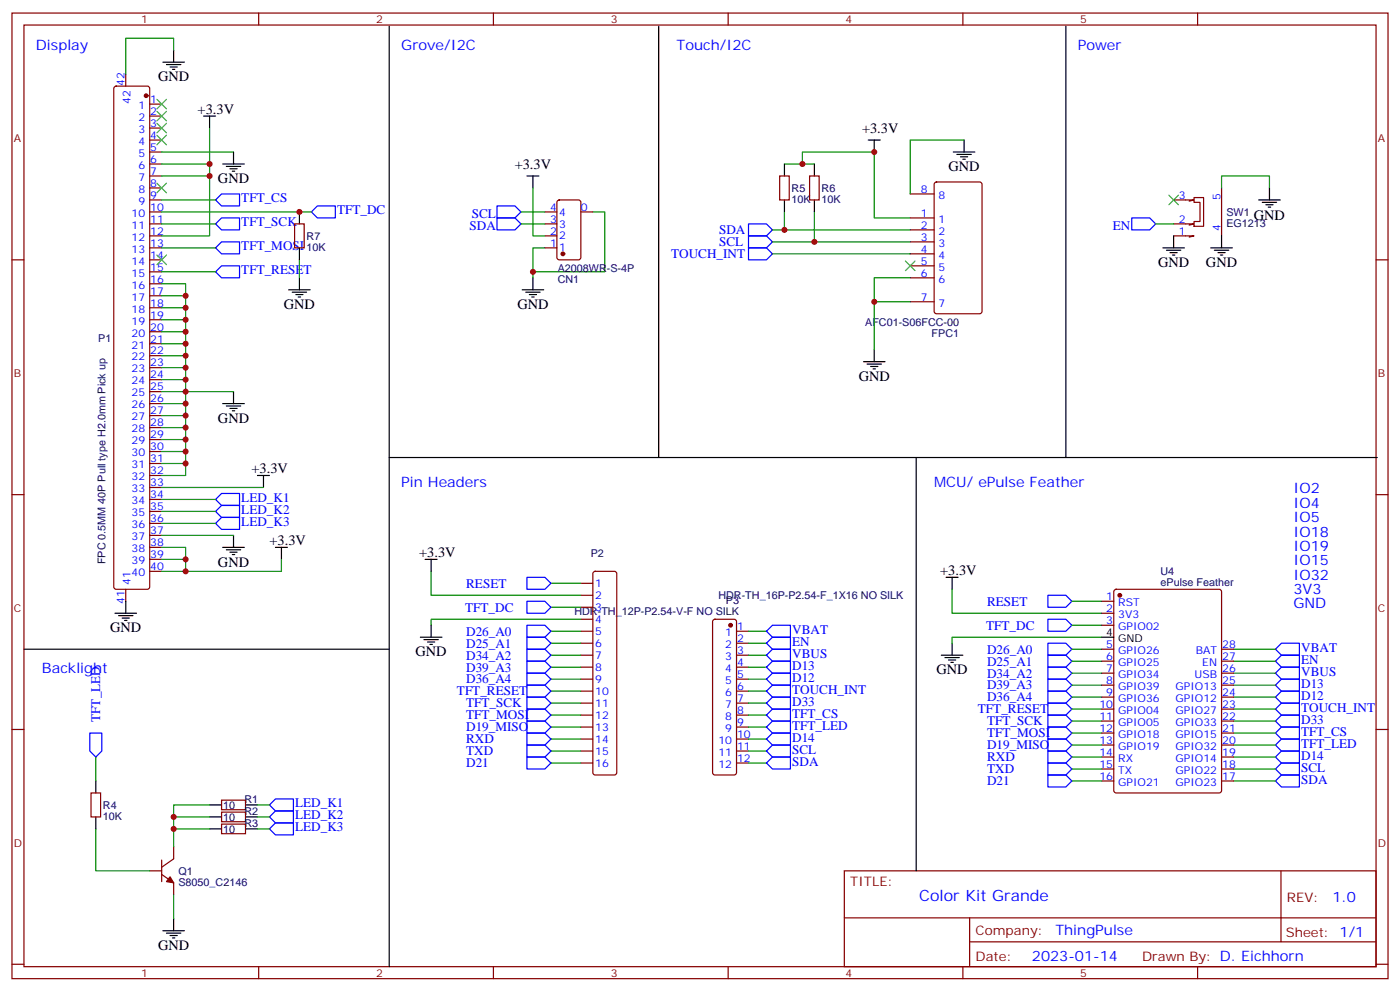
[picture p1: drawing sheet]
<svg xmlns="http://www.w3.org/2000/svg" width="412mm" height="292mm" viewBox="0 0 412 292" stroke-linecap="round" stroke-linejoin="round" font-family="sans-serif">
<g fill="none" stroke="#870000" stroke-width=".35">
<path d="M3.5 3.8h405.4v284.4h-405.4zM7.1 7.4h398.2v277.3h-398.2zM76.2 3.8v3.6M145.3 3.8v3.6M214.5 3.8v3.6M283.6 3.8v3.6M352.8 3.8v3.6M33.7 25.6l.5-.2h9.2l.5 .2 .2 .5v146.7l-.2 .5-.5 .2h-9.2l-.5-.2-.2-.5v-146.7zM37 21.8v3.6M44.1 30.7h3.5M44.1 34.2h3.5M44.1 37.7h3.5"/>
<path d="M44.1 41.2h3.5M44.1 44.8h3.5M44.1 48.3h3.5M44.1 51.8h3.5M44.1 55.4h3.5M44.1 58.9h3.5M164.3 59.1l.4-.2h5.7l.6 .4 .1 16.5-.5 .7h-5.9l-.6-.4-.1-16.5zM229.7 51.8h2.8v7.1h-2.8zM238.5 51.8h2.8v7.1h-2.8zM268.1 57.1h7.1M275.4 53.8l.5-.2h12.7l.6 .4 .1 37.7-.5 .6-12.9 .1-.7-.5v-37.6zM345.7 58.9h6l-1.4 .3"/>
<path d="M351.7 58.2h2.8v8.4h-2.8v-1.4h1.8v-5.6h-1.8zM359.8 55.4v14.1M3.5 76.5h3.6M44.1 76.5h3.5M44.1 62.4h3.5M44.1 65.9h3.5M44.1 69.5h3.5M44.1 73h3.5M86.8 65.9h2.8v7.1h-2.8zM160.5 62.4h3.5M160.5 65.9h3.5M160.5 69.5h3.5"/>
<path d="M160.5 73h3.5M171.1 62.4h3.5M268.1 64.2h7.1M268.1 67.7h7.1M268.1 71.2h7.1M268.1 74.8h7.1M268.1 78.3h7.1M345.7 69.5h6l-1.4 .3M345.7 65.9h6l-1.4 .4M405.3 76.5h3.6M44.1 80h3.5M44.1 83.6h3.5"/>
<path d="M44.1 87.1h3.5M44.1 90.6h3.5M44.1 94.2h3.5M44.1 97.7h3.5M268.1 81.8h7.1M268.1 88.9h7.1M44.1 101.2h3.5M44.1 104.7h3.5M44.1 108.3h3.5M44.1 111.8h3.5M44.1 115.3h3.5M44.1 118.9h3.5"/>
<path d="M44.1 122.4h3.5M44.1 125.9h3.5M44.1 129.4h3.5M44.1 133h3.5M44.1 136.5h3.5M3.5 145.7h3.6M44.1 140h3.5M44.1 143.5h3.5M44.1 147.1h3.5M44.1 150.6h3.5M44.1 154.1h3.5M44.1 157.7h3.5"/>
<path d="M405.3 145.7h3.6M37 173.5v3.6M44.1 161.2h3.5M44.1 164.7h3.5M44.1 168.2h3.5M171.1 171.8h3.5M171.1 175.3h3.5M171.1 178.8h3.5M174.9 168.4l.4-.2h5.7l.5 .2 .2 .5v58.6l-.3 .5-.4 .2h-5.7l-.5-.2-.2-.5v-58.6zM324.6 177.1h3.5M328.3 173.7l.5-.2h30.3l.7 .5v58.8l-.4 .6-30.6 .1-.7-.5v-58.8zM171.1 185.9h3.5"/>
<path d="M171.1 189.4h3.5M171.1 192.9h3.5M171.1 196.5h3.5M171.1 200h3.5M171.1 182.4h3.5M210.1 182.6l.5-.2h5.7l.5 .2 .2 .5v44.4l-.3 .5-.4 .2h-5.7l-.5-.2-.2-.5v-44.4zM217 185.9h3.5M217 189.4h3.5M217 192.9h3.5M217 196.5h3.5M217 200h3.5M324.6 180.6h3.5"/>
<path d="M324.6 184.1h3.5M324.6 191.2h3.5M324.6 194.7h3.5M324.6 198.2h3.5M359.8 191.2h3.6M359.8 194.7h3.6M359.8 198.2h3.6M3.5 214.8h3.6M171.1 203.5h3.5M171.1 207h3.5M171.1 210.6h3.5M171.1 214.1h3.5"/>
<path d="M171.1 217.6h3.5M217 203.5h3.5M217 207h3.5M217 210.6h3.5M217 214.1h3.5M217 217.6h3.5M324.6 201.8h3.5M324.6 205.3h3.5M324.6 208.8h3.5M324.6 212.3h3.5M324.6 215.9h3.5M324.6 219.4h3.5"/>
<path d="M359.8 201.8h3.6M359.8 205.3h3.6M359.8 208.8h3.6M359.8 212.3h3.6M359.8 215.9h3.6M359.8 219.4h3.6M405.3 214.8h3.6M26.8 233.5h2.8v7.1h-2.8zM65.3 235.6h7v2.8h-7zM65.3 239.1h7v2.9h-7zM171.1 221.2h3.5M171.1 224.7h3.5"/>
<path d="M217 221.2h3.5M217 224.7h3.5M324.6 222.9h3.5M324.6 226.4h3.5M324.6 230h3.5M359.8 222.9h3.6M359.8 226.4h3.6M359.8 230h3.6M44.1 256.4h3.5M47.6 257.5l3.6 2.5v3.5M47.6 253.3v6.3M51.2 249.4v3.5l-3.6 2.5"/>
<path d="M65.3 242.7h7v2.8h-7zM248.7 256.4h156.6v28.3h-156.6zM377.3 256.5v20.8M248.7 270.3h156.5M285.6 277.3h119.6M285.6 270.3v14.1M3.5 284h3.6M76.2 284.7v3.5M145.3 284.7v3.5M214.5 284.7v3.5M283.6 284.7v3.5M352.8 284.7v3.5"/>
<path d="M405.3 284h3.6"/>
</g>
<g fill="#870000" stroke="#870000" stroke-width=".35">
<path d="M50.1 258.2l1.1 1.8-2.2-.4z"/>
<circle cx="43" cy="28.2" r=".53"/>
<circle cx="215.2" cy="184.1" r=".53"/>
<circle cx="329.8" cy="175.3" r=".53"/>
<circle cx="165.8" cy="74.8" r=".53"/>
</g>
<g fill="none" stroke="#000" stroke-width=".35">
<path d="M48 18.3h6.3M49 19h4.3M50.1 19.7h2.1M51.2 14.8v3.5M114.7 7.7v277M194 7.7v127M314 7.7v127M50.8 20.4h.7M60 34.2h3.5M61.7 34.2v3.5M65.6 48.3h6.4M66.7 49h4.2"/>
<path d="M67.7 49.7h2.1M68.4 50.4h.7M68.8 44.8v3.5M155.2 51.8h3.5M157 51.8v3.6M231.1 48.3v3.5M231.1 58.9v3.5M239.9 48.3v3.5M239.9 58.9v3.5M255.8 41.2h3.5M257.5 41.2v3.6M280.8 44.8h6.4"/>
<path d="M281.9 45.5h4.2M282.9 46.2h2.1M283.6 46.9h.7M284 41.2v3.6M370.8 58.9h6.3M371.8 59.6h4.3M373.9 55.4v3.5M88.2 62.4v3.5M88.2 73v3.5M342.5 73h6.4M343.6 73.7h4.2M344.7 74.4h2.1"/>
<path d="M345.4 75.1h.7M345.7 69.5v3.5M356.7 73h6.3M357.7 73.7h4.2M358.8 74.4h2.1M359.5 75.1h.7M359.8 69.5v3.5M372.9 60.3h2.1M373.6 61h.7M85 85.3h6.4M86.1 86h4.2M87.1 86.7h2.2"/>
<path d="M87.8 87.5h.7M88.2 81.8v3.5M153.8 85.3h6.4M154.9 86h4.2M155.9 86.7h2.1M156.6 87.5h.7M157 81.8v3.5M65.6 118.9h6.4M66.7 119.6h4.2M68.8 115.3v3.6M254.4 106.5h6.3M255.4 107.2h4.2"/>
<path d="M256.5 107.9h2.1M257.2 108.6h.7M257.5 103v3.5M67.7 120.3h2.1M68.4 121h.7M114.7 134.7h291M269.9 134.7v121.7M68.8 157.7v3.5M75.8 140h3.6M77.6 140v3.5M37 177.1v3.5M65.6 161.2h6.4"/>
<path d="M66.7 161.9h4.2M67.7 162.6h2.1M68.4 163.3h.7M81.1 161.2h3.6M82.9 161.2v3.5M125.2 164.7h3.6M127 164.7v3.5M278.7 170h3.5M280.5 170v3.5M7.1 191.2h107.6M33.9 180.6h6.3M34.9 181.3h4.3"/>
<path d="M36 182h2.1M36.7 182.7h.7M123.8 187.6h6.4M124.9 188.3h4.2M125.9 189.1h2.2M126.6 189.8h.8M127 184.1v3.5M277.3 192.9h6.3M278.3 193.6h4.3M279.4 194.3h2.1M280.1 195.1h.7M280.5 189.4v3.5"/>
<path d="M324.6 187.6h3.5M28.2 230v3.5M61.7 237h3.6M72.3 237h3.5M28.2 240.6v3.5M61.7 240.6h3.6M61.7 244.1h3.6M72.3 240.6h3.5M72.3 244.1h3.5M48 274.1h6.3M49 274.8h4.3M50.1 275.5h2.1"/>
<path d="M50.8 276.2h.7M51.2 270.5v3.6"/>
</g>
<g fill="none" stroke="#008700" stroke-width=".35">
<path d="M51.2 14.8v-3.5h-14.2v10.5M61.7 37.7v10.6h-14.1M47.6 44.8h21.2M47.6 58.9h15.9M61.7 48.3v3.5h-14.1M61.7 51.8v17.7h-14.1M157 55.4v14.1h3.5M231.1 48.3h8.8M236.4 48.3v-3.5h21.1v19.4h10.6M284 41.2h-15.9v15.9M359.8 55.4v-3.6h14.1v3.6M47.6 62.4h44.1"/>
<path d="M47.6 65.9h15.9M47.6 73h15.9M88.2 76.5v5.3M153.5 62.4h7M153.5 65.9h7M160.5 73h-3.5v8.8M174.6 62.4h3.6v17.6h-21.2M227.5 67.7h40.6M227.5 71.2h40.6M227.5 74.8h40.6M231.1 62.4v5.3M239.9 62.4v8.8"/>
<path d="M340.4 65.9h5.3M47.6 83.6h7.1v56.4h-7.1M47.6 80h15.9M47.6 87.1h7.1M47.6 90.6h7.1M47.6 94.2h7.1M47.6 97.7h7.1M257.5 88.9h10.6M268.1 81.8h-10.6v21.2M47.6 101.2h7.1M47.6 104.7h7.1M47.6 108.3h7.1"/>
<path d="M47.6 111.8h7.1M47.6 115.3h21.2M47.6 118.9h7.1M47.6 122.4h7.1M47.6 125.9h7.1M47.6 129.4h7.1M47.6 133h7.1M47.6 136.5h7.1M47.6 143.5h30M47.6 147.1h15.9M47.6 150.6h15.9M47.6 154.1h15.9"/>
<path d="M47.6 157.7h21.2M47.6 161.2h7.1v7h-7.1M47.6 164.7h7.1M82.9 164.7v3.5h-28.2M127 168.2v7.1h44.1M162.3 178.8h8.8M162.3 171.8h8.8M280.5 173.5v7.1h44.1M315.7 177.1h8.9M162.3 200h8.8M162.3 196.5h8.8M162.3 192.9h8.8"/>
<path d="M162.3 189.4h8.8M162.3 185.9h8.8M171.1 182.4h-44.1v1.7M220.5 200h5.3M220.5 196.5h5.3M220.5 192.9h5.3M220.5 189.4h5.3M220.5 185.9h5.3M315.7 191.2h8.9M315.7 194.7h8.9M315.7 198.2h8.9M315.7 184.1h8.9"/>
<path d="M324.6 187.6h-44.1v1.8M363.4 191.2h12.3M363.4 194.7h12.3M363.4 198.2h12.3M162.3 217.6h8.8M162.3 214.1h8.8M162.3 210.6h8.8M162.3 207h8.8M162.3 203.5h8.8M220.5 217.6h5.3M220.5 214.1h5.3M220.5 210.6h5.3"/>
<path d="M220.5 207h5.3M220.5 203.5h5.3M315.7 201.8h8.9M315.7 205.3h8.9M315.7 208.8h8.9M315.7 212.3h8.9M315.7 215.9h8.9M315.7 219.4h8.9M363.4 201.8h12.3M363.4 205.3h12.3M363.4 208.8h12.3M363.4 212.3h12.3"/>
<path d="M363.4 215.9h12.3M363.4 219.4h12.3M28.2 222.9v7.1M61.7 237h-10.5v12.4M75.8 237h3.6M162.3 224.7h8.8M162.3 221.2h8.8M220.5 224.7h5.3M220.5 221.2h5.3M315.7 222.9h8.9M315.7 226.4h8.9M315.7 230h8.9"/>
<path d="M363.4 222.9h12.3M363.4 226.4h12.3M363.4 230h12.3M28.2 244.1v12.3h15.9M51.2 240.6h10.5M51.2 244.1h10.5M75.8 240.6h3.6M75.8 244.1h3.6M51.2 263.5v7"/>
</g>
<g fill="none" stroke="#00f" stroke-width=".35">
<path d="M65.3 57.1h5.3v3.5h-5.3l-1.8-1.7zM63.5 65.9l1.8-1.7h5.3v3.5h-5.3zM63.5 73l1.8-1.8h5.3v3.6h-5.3zM91.7 62.4l1.8-1.8h5.3v3.6h-5.3zM146.4 60.6h5.3l1.8 1.8-1.8 1.8h-5.3zM146.4 64.2h5.3l1.8 1.7-1.8 1.8h-5.3zM220.5 65.9h5.3l1.7 1.8-1.7 1.8h-5.3zM220.5 69.5h5.3l1.7 1.7-1.7 1.8h-5.3zM220.5 73h5.3l1.7 1.8-1.7 1.7h-5.3zM333.4 64.2h5.3l1.7 1.7-1.7 1.8h-5.3zM63.5 80l1.8-1.7h5.3v3.5h-5.3zM63.5 147.1l1.8-1.8h5.3v3.5h-5.3z"/>
<path d="M63.5 150.6l1.8-1.8h5.3v3.6h-5.3zM63.5 154.1l1.8-1.7h5.3v3.5h-5.3zM155.2 177.1h5.3l1.8 1.7-1.8 1.8h-5.3zM155.2 170h5.3l1.8 1.8-1.8 1.7h-5.3zM308.7 175.3h5.3l1.7 1.8-1.7 1.7h-5.3zM155.2 184.1h5.3l1.8 1.8-1.8 1.7h-5.3zM155.2 187.6h5.3l1.8 1.8-1.8 1.8h-5.3zM155.2 191.2h5.3l1.8 1.7-1.8 1.8h-5.3zM155.2 194.7h5.3l1.8 1.8-1.8 1.7h-5.3zM155.2 198.2h5.3l1.8 1.8-1.8 1.8h-5.3zM225.8 200l1.7-1.8h5.3v3.6h-5.3zM225.8 196.5l1.7-1.8h5.3v3.5h-5.3z"/>
<path d="M225.8 192.9l1.7-1.7h5.3v3.5h-5.3zM225.8 189.4l1.7-1.8h5.3v3.6h-5.3zM225.8 185.9l1.7-1.8h5.3v3.5h-5.3zM308.7 200h5.3l1.7 1.8-1.7 1.7h-5.3zM308.7 196.5h5.3l1.7 1.7-1.7 1.8h-5.3zM308.7 192.9h5.3l1.7 1.8-1.7 1.8h-5.3zM308.7 189.4h5.3l1.7 1.8-1.7 1.7h-5.3zM308.7 182.4h5.3l1.7 1.7-1.7 1.8h-5.3zM375.7 198.2l1.8-1.7h5.3v3.5h-5.3zM377.5 189.4h5.3v3.5h-5.3l-1.8-1.7zM377.5 192.9h5.3v3.6h-5.3l-1.8-1.8zM26.5 215.9h3.5v5.3l-1.8 1.7-1.7-1.7z"/>
<path d="M155.2 201.8h5.3l1.8 1.7-1.8 1.8h-5.3zM155.2 205.3h5.3l1.8 1.7-1.8 1.8h-5.3zM155.2 208.8h5.3l1.8 1.8-1.8 1.7h-5.3zM155.2 212.3h5.3l1.8 1.8-1.8 1.8h-5.3zM155.2 215.9h5.3l1.8 1.7-1.8 1.8h-5.3zM155.2 219.4h5.3l1.8 1.8-1.8 1.7h-5.3zM225.8 217.6l1.7-1.7h5.3v3.5h-5.3zM225.8 214.1l1.7-1.8h5.3v3.6h-5.3zM225.8 210.6l1.7-1.8h5.3v3.5h-5.3zM225.8 207l1.7-1.7h5.3v3.5h-5.3zM225.8 203.5l1.7-1.7h5.3v3.5h-5.3zM308.7 217.6h5.3l1.7 1.8-1.7 1.8h-5.3z"/>
<path d="M308.7 214.1h5.3l1.7 1.8-1.7 1.7h-5.3zM308.7 210.6h5.3l1.7 1.7-1.7 1.8h-5.3zM308.7 207h5.3l1.7 1.8-1.7 1.8h-5.3zM308.7 203.5h5.3l1.7 1.8-1.7 1.7h-5.3zM375.7 201.8l1.8-1.8h5.3v3.5h-5.3zM375.7 205.3l1.8-1.8h5.3v3.5h-5.3zM375.7 208.8l1.8-1.8h5.3v3.6h-5.3zM375.7 215.9l1.8-1.8h5.3v3.5h-5.3zM375.7 219.4l1.8-1.8h5.3v3.6h-5.3zM377.5 210.6h5.3v3.5h-5.3l-1.8-1.8zM79.4 237l1.7-1.7h5.3v3.5h-5.3zM155.2 222.9h5.3l1.8 1.8-1.8 1.7h-5.3z"/>
<path d="M225.8 224.7l1.7-1.8h5.3v3.5h-5.3zM225.8 221.2l1.7-1.8h5.3v3.5h-5.3zM308.7 228.2h5.3l1.7 1.8-1.7 1.7h-5.3zM308.7 224.7h5.3l1.7 1.7-1.7 1.8h-5.3zM308.7 221.2h5.3l1.7 1.7-1.7 1.8h-5.3zM375.7 226.4l1.8-1.7h5.3v3.5h-5.3zM375.7 230l1.8-1.8h5.3v3.5h-5.3zM377.5 221.2h5.3v3.5h-5.3l-1.8-1.8zM79.4 240.6l1.7-1.8h5.3v3.5h-5.3zM79.4 244.1l1.7-1.8h5.3v3.6h-5.3z"/>
</g>
<g fill="none" stroke="#3c3" stroke-width=".35">
<path d="M46.2 29.2l2.8 2.9M46.2 32.8l2.8 2.8M46.2 36.3l2.8 2.8M46.2 39.8l2.8 2.9M49 29.2l-2.8 2.9M49 32.8l-2.8 2.8M49 36.3l-2.8 2.8M49 39.8l-2.8 2.9M46.2 53.9l2.8 2.9M49 53.9l-2.8 2.9M344.3 57.5l2.8 2.8M347.1 57.5l-2.8 2.8"/>
<path d="M46.2 75.1l2.8 2.8M49 75.1l-2.8 2.8M266.7 76.9l2.8 2.8M269.5 76.9l-2.8 2.8"/>
</g>
<g fill="#c00">
<circle cx="61.7" cy="48.3" r=".88"/>
<circle cx="61.7" cy="51.8" r=".88"/>
<circle cx="54.7" cy="87.1" r=".88"/>
<circle cx="54.7" cy="90.6" r=".88"/>
<circle cx="54.7" cy="94.2" r=".88"/>
<circle cx="54.7" cy="97.7" r=".88"/>
<circle cx="54.7" cy="101.2" r=".88"/>
<circle cx="54.7" cy="104.7" r=".88"/>
<circle cx="54.7" cy="108.3" r=".88"/>
<circle cx="54.7" cy="111.8" r=".88"/>
<circle cx="54.7" cy="115.3" r=".88"/>
<circle cx="54.7" cy="118.9" r=".88"/>
<circle cx="54.7" cy="122.4" r=".88"/>
<circle cx="54.7" cy="125.9" r=".88"/>
<circle cx="54.7" cy="129.4" r=".88"/>
<circle cx="54.7" cy="133" r=".88"/>
<circle cx="54.7" cy="136.5" r=".88"/>
<circle cx="54.7" cy="164.7" r=".88"/>
<circle cx="54.7" cy="168.2" r=".88"/>
<circle cx="257.5" cy="88.9" r=".88"/>
<circle cx="51.2" cy="240.6" r=".88"/>
<circle cx="51.2" cy="244.1" r=".88"/>
<circle cx="231.1" cy="67.7" r=".88"/>
<circle cx="239.9" cy="71.2" r=".88"/>
<circle cx="236.4" cy="48.3" r=".88"/>
<circle cx="257.5" cy="44.8" r=".88"/>
<circle cx="88.2" cy="62.4" r=".88"/>
<circle cx="157" cy="80" r=".88"/>
</g>
<text font-size="4.6" fill="#00f" x="270.8" y="265.5">Color Kit Grande</text>
<g font-size="4.2" fill="#00f">
<text x="10.6" y="14.8">Display</text>
<text x="118.2" y="14.8">Grove/I2C</text>
<text x="199.3" y="14.8">Touch/I2C</text>
<text x="317.5" y="14.8">Power</text>
<text x="118.2" y="143.5">Pin Headers</text>
<text x="275.2" y="143.5">MCU/ ePulse Feather</text>
<text x="381" y="145.3">IO2</text>
<text x="381" y="149.5">IO4</text>
<text x="381" y="153.8">IO5</text>
<text x="381" y="158">IO18</text>
<text x="381" y="162.2">IO19</text>
<text x="381" y="166.5">IO15</text>
<text x="381" y="170.7">IO32</text>
<text x="381" y="174.9">3V3</text>
<text x="381" y="179.2">GND</text>
<text x="12.3" y="198.2">Backlight</text>
<text x="392.5" y="265.7">1.0</text>
<text x="310.9" y="275.3">ThingPulse</text>
<text x="304" y="283.1">2023-01-14</text>
</g>
<g font-size="4.2">
<text x="46.6" y="24">GND</text>
<text x="58.2" y="33.5">+3.3V</text>
<text x="253.9" y="39.1">+3.3V</text>
<text x="64.2" y="53.9">GND</text>
<text x="151.6" y="49.7">+3.3V</text>
<text x="279.4" y="50.4">GND</text>
<text x="369.4" y="64.9">GND</text>
<text x="341.1" y="78.6">GND</text>
<text x="355.2" y="78.6">GND</text>
<text x="83.6" y="91">GND</text>
<text x="152.4" y="91">GND</text>
<text x="252.9" y="112.1">GND</text>
<text x="64.2" y="124.5">GND</text>
<text x="74.1" y="139.3">+3.3V</text>
<text x="79.4" y="160.5">+3.3V</text>
<text x="64.2" y="166.8">GND</text>
<text x="123.5" y="164">+3.3V</text>
<text x="276.9" y="169.3">+3.3V</text>
<text x="32.5" y="186.2">GND</text>
<text x="122.4" y="193.3">GND</text>
<text x="275.9" y="198.6">GND</text>
<text x="46.6" y="279.7">GND</text>
</g>
<g font-size="3.9" fill="#00f">
<text x="71.1" y="59.6">TFT_CS</text>
<text x="99.3" y="63.1">TFT_DC</text>
<text x="139" y="64.2">SCL</text>
<text x="71.1" y="66.7">TFT_SCK</text>
<text x="138.3" y="67.7">SDA</text>
<text x="211.8" y="68.9">SDA</text>
<text x="327.8" y="67.6">EN</text>
<text x="71.1" y="73.7">TFT_MOSI</text>
<text x="197.7" y="76">TOUCH_INT</text>
<text x="211.8" y="72.5">SCL</text>
<text x="71.1" y="80.8">TFT_RESET</text>
<text x="71.1" y="147.8">LED_K1</text>
<text x="71.1" y="151.3">LED_K2</text>
<text x="71.1" y="154.9">LED_K3</text>
<text x="137.3" y="173">RESET</text>
<text x="290.8" y="178.3">RESET</text>
<text x="137" y="180.1">TFT_DC</text>
<text x="290.5" y="185.4">TFT_DC</text>
<text x="137.3" y="187.2">D26_A0</text>
<text x="137.3" y="190.7">D25_A1</text>
<text x="233.4" y="190.2">EN</text>
<text x="233.4" y="186.7">VBAT</text>
<text x="383.3" y="192">VBAT</text>
<text x="137.3" y="194.2">D34_A2</text>
<text x="137.3" y="197.7">D39_A3</text>
<text x="233.4" y="197.3">D13</text>
<text x="233.4" y="193.7">VBUS</text>
<text x="290.8" y="196">D25_A1</text>
<text x="290.8" y="192.4">D26_A0</text>
<text x="383.3" y="195.5">EN</text>
<text x="137.3" y="201.3">D36_A4</text>
<text x="233.4" y="200.8">D12</text>
<text x="290.8" y="203">D39_A3</text>
<text x="290.8" y="199.5">D34_A2</text>
<text x="383.3" y="199">VBUS</text>
<text x="383.3" y="202.6">D13</text>
<text x="134.6" y="204.8">TFT_RESET</text>
<text x="137.3" y="208.3">TFT_SCK</text>
<text x="233.4" y="207.8">D33</text>
<text x="233.4" y="204.3">TOUCH_INT</text>
<text x="290.8" y="206.6">D36_A4</text>
<text x="383.3" y="206.1">D12</text>
<text x="383.3" y="209.6">TOUCH_INT</text>
<text x="29.5" y="212.6" transform="rotate(-90 29.5 212.6)">TFT_LED</text>
<text x="137.3" y="211.9">TFT_MOSI</text>
<text x="137.3" y="215.4">D19_MISO</text>
<text x="233.4" y="214.9">TFT_LED</text>
<text x="233.4" y="211.4">TFT_CS</text>
<text x="288.1" y="210.1">TFT_RESET</text>
<text x="290.8" y="213.6">TFT_SCK</text>
<text x="383.3" y="213.1">D33</text>
<text x="137.3" y="218.9">RXD</text>
<text x="233.4" y="222">SCL</text>
<text x="233.4" y="218.4">D14</text>
<text x="290.8" y="220.7">D19_MISO</text>
<text x="290.8" y="217.1">TFT_MOSI</text>
<text x="383.3" y="216.7">TFT_CS</text>
<text x="383.3" y="220.2">TFT_LED</text>
<text x="137.3" y="222.4">TXD</text>
<text x="137.3" y="226">D21</text>
<text x="233.4" y="225.5">SDA</text>
<text x="290.8" y="227.7">TXD</text>
<text x="290.8" y="224.2">RXD</text>
<text x="383.3" y="223.7">D14</text>
<text x="383.3" y="227.2">SCL</text>
<text x="290.8" y="231.3">D21</text>
<text x="383.3" y="230.8">SDA</text>
<text x="87" y="237.8">LED_K1</text>
<text x="87" y="241.3">LED_K2</text>
<text x="87" y="244.8">LED_K3</text>
</g>
<g font-size="3.9" fill="#800">
<text x="250.5" y="261">TITLE:</text>
<text x="379.1" y="265.7">REV:</text>
<text x="287.4" y="275.2">Company:</text>
<text x="378.7" y="275.8">Sheet: 1/1</text>
<text x="287.4" y="282.9">Date:</text>
<text x="336.4" y="283">Drawn By: D. Eichhorn</text>
</g>
<g font-size="3.2" fill="#800">
<text x="41.6" y="6.8">1</text>
<text x="110.8" y="6.8">2</text>
<text x="179.9" y="6.8">3</text>
<text x="249.1" y="6.8">4</text>
<text x="318.2" y="6.8">5</text>
<text x="4.1" y="41.9">A</text>
<text x="405.9" y="41.9">A</text>
<text x="4.1" y="111.1">B</text>
<text x="405.9" y="111.1">B</text>
<text x="4.1" y="180.2">C</text>
<text x="405.9" y="180.2">C</text>
<text x="4.1" y="249.4">D</text>
<text x="405.9" y="249.4">D</text>
<text x="41.6" y="287.7">1</text>
<text x="110.8" y="287.7">2</text>
<text x="179.9" y="287.7">3</text>
<text x="249.1" y="287.7">4</text>
<text x="318.2" y="287.7">5</text>
</g>
<g font-size="3.2" fill="#00f">
<text x="36.7" y="25.2" transform="rotate(-90 36.7 25.2)">42</text>
<text x="38.5" y="30.7" transform="rotate(-90 38.5 30.7)">42</text>
<text x="40.8" y="32.1">1</text>
<text x="40.8" y="35.6">2</text>
<text x="44.3" y="30.3">1</text>
<text x="44.3" y="33.8">2</text>
<text x="40.8" y="39.1">3</text>
<text x="44.3" y="37.4">3</text>
<text x="44.3" y="40.9">4</text>
<text x="40.8" y="42.7">4</text>
<text x="40.8" y="46.2">5</text>
<text x="44.3" y="44.4">5</text>
<text x="44.3" y="47.9">6</text>
<text x="40.8" y="49.7">6</text>
<text x="40.8" y="53.2">7</text>
<text x="44.3" y="51.5">7</text>
<text x="40.8" y="56.8">8</text>
<text x="44.3" y="55">8</text>
<text x="44.3" y="58.5">9</text>
<text x="271.2" y="56.8">8</text>
<text x="276.5" y="58.5">8</text>
<text x="347.2" y="58.5">3</text>
<text x="359.5" y="58.9" transform="rotate(-90 359.5 58.9)">5</text>
<text x="38.8" y="63.8">10</text>
<text x="40.8" y="60.3">9</text>
<text x="44.3" y="62.1">10</text>
<text x="44.3" y="65.6">11</text>
<text x="162" y="65.6">3</text>
<text x="162" y="62.1">4</text>
<text x="164.7" y="63.5">4</text>
<text x="171.1" y="62.1">0</text>
<text x="271.2" y="63.8">1</text>
<text x="276.5" y="65.6">1</text>
<text x="347.2" y="65.6">2</text>
<text x="38.8" y="67.3">11</text>
<text x="38.8" y="70.9">12</text>
<text x="44.3" y="69.1">12</text>
<text x="162" y="69.1">2</text>
<text x="164.7" y="70.5">2</text>
<text x="164.7" y="67">3</text>
<text x="271.2" y="67.3">2</text>
<text x="271.2" y="70.9">3</text>
<text x="276.5" y="69.1">2</text>
<text x="347.2" y="69.1">1</text>
<text x="359.5" y="67.9" transform="rotate(-90 359.5 67.9)">4</text>
<text x="38.8" y="74.4">13</text>
<text x="38.8" y="77.9">14</text>
<text x="44.3" y="72.6">13</text>
<text x="44.3" y="76.2">14</text>
<text x="162" y="72.6">1</text>
<text x="164.7" y="74">1</text>
<text x="271.2" y="74.4">4</text>
<text x="271.2" y="77.9">5</text>
<text x="276.5" y="72.6">3</text>
<text x="276.5" y="76.2">4</text>
<text x="38.8" y="81.5">15</text>
<text x="44.3" y="79.7">15</text>
<text x="44.3" y="83.2">16</text>
<text x="271.2" y="81.5">6</text>
<text x="276.5" y="79.7">5</text>
<text x="276.5" y="83.2">6</text>
<text x="38.8" y="85">16</text>
<text x="38.8" y="88.5">17</text>
<text x="44.3" y="86.7">17</text>
<text x="271.2" y="88.5">7</text>
<text x="38.8" y="92">18</text>
<text x="38.8" y="95.6">19</text>
<text x="44.3" y="90.3">18</text>
<text x="44.3" y="93.8">19</text>
<text x="276.5" y="90.3">7</text>
<text x="38.8" y="99.1">20</text>
<text x="44.3" y="97.3">20</text>
<text x="44.3" y="100.9">21</text>
<text x="38.8" y="102.6">21</text>
<text x="38.8" y="106.2">22</text>
<text x="44.3" y="104.4">22</text>
<text x="44.3" y="107.9">23</text>
<text x="38.8" y="109.7">23</text>
<text x="38.8" y="113.2">24</text>
<text x="44.3" y="111.4">24</text>
<text x="38.8" y="116.7">25</text>
<text x="44.3" y="115">25</text>
<text x="44.3" y="118.5">26</text>
<text x="38.8" y="120.3">26</text>
<text x="38.8" y="123.8">27</text>
<text x="44.3" y="122">27</text>
<text x="44.3" y="125.6">28</text>
<text x="38.8" y="127.3">28</text>
<text x="38.8" y="130.8">29</text>
<text x="44.3" y="129.1">29</text>
<text x="38.8" y="134.4">30</text>
<text x="38.8" y="137.9">31</text>
<text x="44.3" y="132.6">30</text>
<text x="44.3" y="136.1">31</text>
<text x="38.8" y="141.4">32</text>
<text x="44.3" y="139.7">32</text>
<text x="44.3" y="143.2">33</text>
<text x="38.8" y="145">33</text>
<text x="38.8" y="148.5">34</text>
<text x="44.3" y="146.7">34</text>
<text x="38.8" y="152">35</text>
<text x="38.8" y="155.5">36</text>
<text x="44.3" y="150.2">35</text>
<text x="44.3" y="153.8">36</text>
<text x="38.8" y="159.1">37</text>
<text x="44.3" y="157.3">37</text>
<text x="44.3" y="160.8">38</text>
<text x="38.8" y="162.6">38</text>
<text x="38.8" y="166.1">39</text>
<text x="44.3" y="164.4">39</text>
<text x="44.3" y="167.9">40</text>
<text x="38.5" y="172.2" transform="rotate(-90 38.5 172.2)">41</text>
<text x="38.8" y="169.7">40</text>
<text x="175.3" y="172.8">1</text>
<text x="36.7" y="177.7" transform="rotate(-90 36.7 177.7)">41</text>
<text x="175.3" y="176.4">2</text>
<text x="175.3" y="179.9">3</text>
<text x="325.9" y="176.7">1</text>
<text x="329.4" y="178.5">RST</text>
<text x="175.3" y="183.4">4</text>
<text x="217.1" y="185.5">1</text>
<text x="325.9" y="180.2">2</text>
<text x="325.9" y="183.8">3</text>
<text x="329.4" y="182">3V3</text>
<text x="329.4" y="185.5">GPIO02</text>
<text x="175.3" y="186.9">5</text>
<text x="175.3" y="190.5">6</text>
<text x="213.6" y="187.3">1</text>
<text x="213.6" y="190.8">2</text>
<text x="217.1" y="189.1">2</text>
<text x="325.9" y="190.8">5</text>
<text x="360" y="190.8">28</text>
<text x="175.3" y="194">7</text>
<text x="175.3" y="197.5">8</text>
<text x="213.6" y="194.3">3</text>
<text x="213.6" y="197.9">4</text>
<text x="217.1" y="192.6">3</text>
<text x="217.1" y="196.1">4</text>
<text x="325.9" y="194.3">6</text>
<text x="325.9" y="197.9">7</text>
<text x="329.4" y="192.6">GPIO26</text>
<text x="329.4" y="196.1">GPIO25</text>
<text x="352.2" y="192.6">BAT</text>
<text x="354.1" y="196.1">EN</text>
<text x="360" y="197.9">26</text>
<text x="360" y="194.3">27</text>
<text x="175.3" y="201">9</text>
<text x="213.6" y="201.4">5</text>
<text x="217.1" y="199.6">5</text>
<text x="217.1" y="203.2">6</text>
<text x="325.9" y="201.4">8</text>
<text x="329.4" y="199.6">GPIO34</text>
<text x="329.4" y="203.2">GPIO39</text>
<text x="346.3" y="203.2">GPIO13</text>
<text x="351.9" y="199.6">USB</text>
<text x="360" y="201.4">25</text>
<text x="175.3" y="204.6">10</text>
<text x="175.3" y="208.1">11</text>
<text x="213.6" y="204.9">6</text>
<text x="213.6" y="208.5">7</text>
<text x="217.1" y="206.7">7</text>
<text x="323.9" y="208.5">10</text>
<text x="325.9" y="204.9">9</text>
<text x="329.4" y="206.7">GPIO36</text>
<text x="346.3" y="206.7">GPIO12</text>
<text x="360" y="208.5">23</text>
<text x="360" y="204.9">24</text>
<text x="175.3" y="211.6">12</text>
<text x="175.3" y="215.2">13</text>
<text x="213.6" y="212">8</text>
<text x="213.6" y="215.5">9</text>
<text x="217.1" y="210.2">8</text>
<text x="217.1" y="213.7">9</text>
<text x="323.9" y="212">11</text>
<text x="323.9" y="215.5">12</text>
<text x="329.4" y="210.2">GPIO04</text>
<text x="329.4" y="213.7">GPIO05</text>
<text x="346.3" y="213.7">GPIO33</text>
<text x="346.3" y="210.2">GPIO27</text>
<text x="360" y="215.5">21</text>
<text x="360" y="212">22</text>
<text x="175.3" y="218.7">14</text>
<text x="211.6" y="219">10</text>
<text x="217.1" y="217.3">10</text>
<text x="217.1" y="220.8">11</text>
<text x="323.9" y="219">13</text>
<text x="329.4" y="217.3">GPIO18</text>
<text x="329.4" y="220.8">GPIO19</text>
<text x="346.3" y="220.8">GPIO32</text>
<text x="346.3" y="217.3">GPIO15</text>
<text x="360" y="219">20</text>
<text x="175.3" y="222.2">15</text>
<text x="175.3" y="225.7">16</text>
<text x="211.6" y="222.6">11</text>
<text x="211.6" y="226.1">12</text>
<text x="217.1" y="224.3">12</text>
<text x="323.9" y="222.6">14</text>
<text x="323.9" y="226.1">15</text>
<text x="329.4" y="224.3">RX</text>
<text x="329.4" y="227.9">TX</text>
<text x="346.3" y="227.9">GPIO22</text>
<text x="346.3" y="224.3">GPIO14</text>
<text x="360" y="226.1">18</text>
<text x="360" y="222.6">19</text>
<text x="323.9" y="229.6">16</text>
<text x="329.4" y="231.4">GPIO21</text>
<text x="346.3" y="231.4">GPIO23</text>
<text x="360" y="229.6">17</text>
</g>
<g font-size="3.2" fill="#000080">
<text x="233.2" y="59.7">10K</text>
<text x="233.2" y="56.5">R5</text>
<text x="242" y="59.7">10K</text>
<text x="242" y="56.5">R6</text>
<text x="361.2" y="63.6">SW1</text>
<text x="90.3" y="70.6">R7</text>
<text x="361.2" y="66.7">EG1213</text>
<text x="90.3" y="73.8">10K</text>
<text x="164.3" y="80.2">A2008WR-S-4P</text>
<text x="164.3" y="83.3">CN1</text>
<text x="254.9" y="95.9">AFC01-S06FCC-00</text>
<text x="28.9" y="100.7">P1</text>
<text x="274.4" y="99.1">FPC1</text>
<text x="31.1" y="166.2" transform="rotate(-90 31.1 166.2)">FPC 0.5MM 40P Pull type H2.0mm Pick up</text>
<text x="174" y="164">P2</text>
<text x="341.9" y="172.4">ePulse Feather</text>
<text x="341.9" y="169.3">U4</text>
<text x="211.6" y="176.4">HDR-TH_16P-P2.54-F_1X16 NO SILK</text>
<text x="213.8" y="178">P3</text>
<text x="169.2" y="181.2">HDR-TH_12P-P2.54-V-F NO SILK</text>
<text x="30.3" y="238.2">R4</text>
<text x="65.7" y="238.2">10</text>
<text x="72" y="236.4">R1</text>
<text x="72" y="239.9">R2</text>
<text x="30.3" y="241.4">10K</text>
<text x="65.7" y="241.7">10</text>
<text x="65.7" y="245.2">10</text>
<text x="72" y="243.5">R3</text>
<text x="52.6" y="257.5">Q1</text>
<text x="52.6" y="260.8">S8050_C2146</text>
</g>
<g font-size="3.2">
<text x="325.9" y="187.3">4</text>
<text x="329.4" y="189.1">GND</text>
</g>
</svg>
